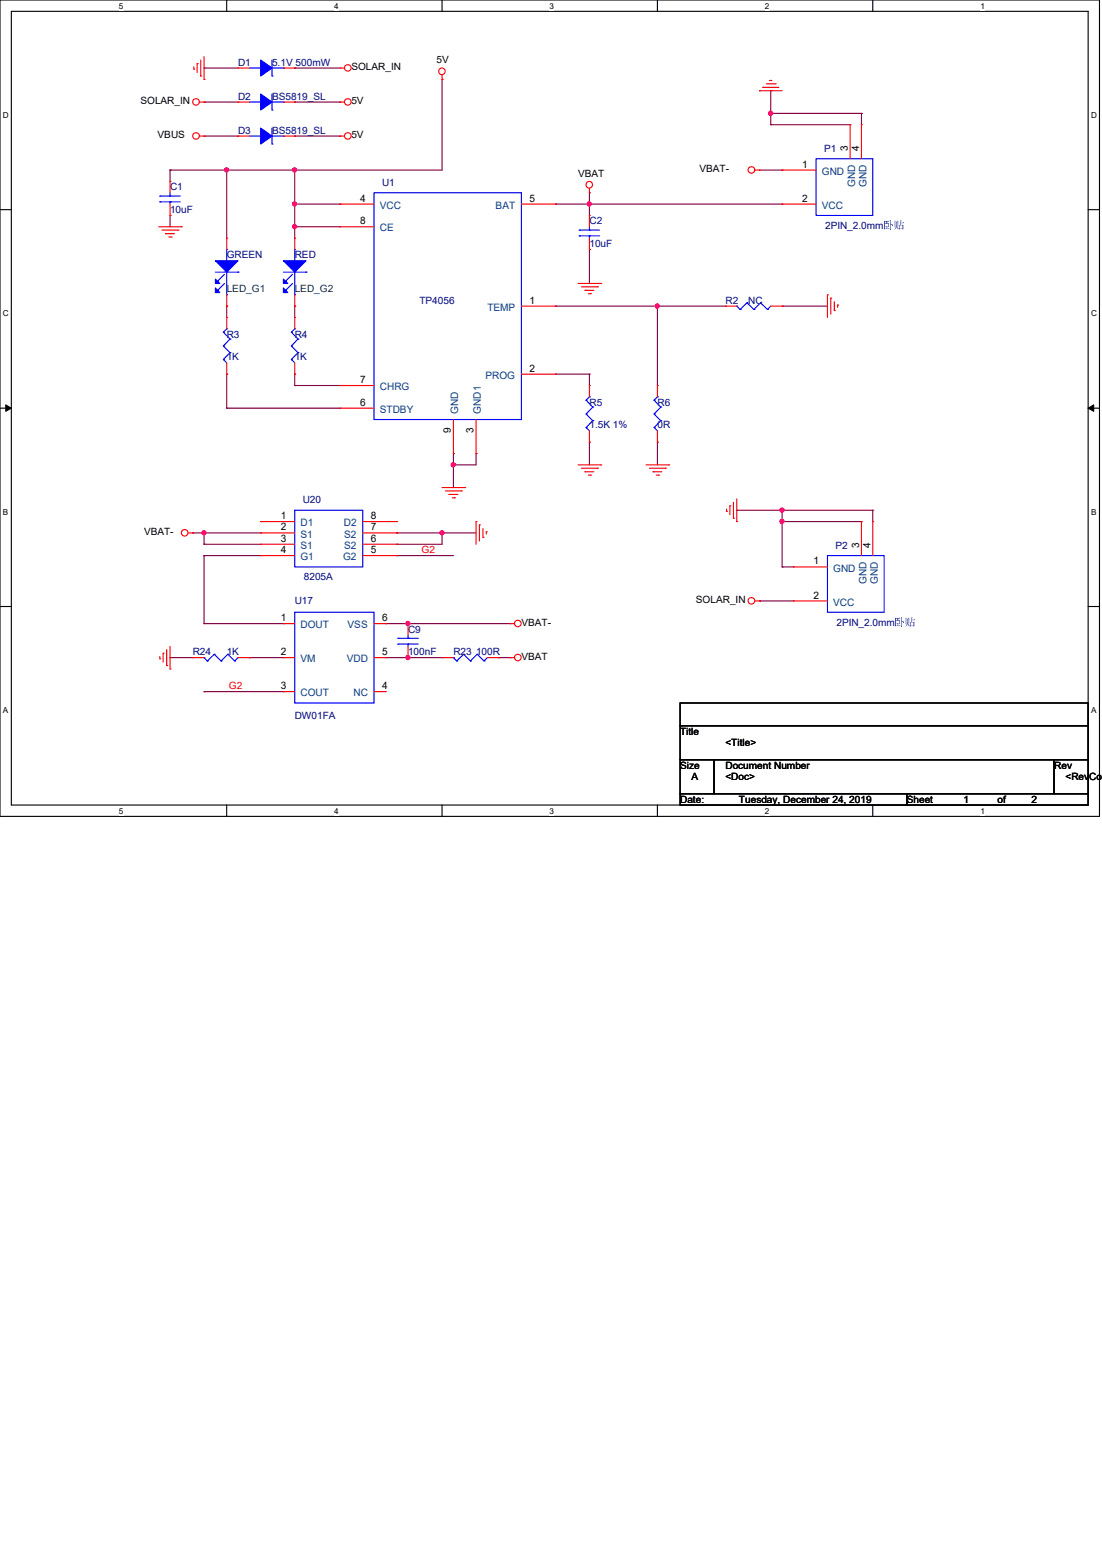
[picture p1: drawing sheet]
<svg xmlns="http://www.w3.org/2000/svg" width="210mm" height="297mm" viewBox="0 0 210 297" stroke-linecap="round" stroke-linejoin="round" font-family="sans-serif">
<path d="M0 0h209.4v155.4h-209.4zM2.2 2.2h205.1v151.1h-205.1z" fill="none" stroke="#000" stroke-width=".21"/>
<g fill="#fff">
<path d="M22.6 .3h.9v1.7h-.9z"/>
<path d="M22.6 153.5h.9v1.8h-.9z"/>
</g>
<path d="M43.2 0v2.2M43.2 153.3v2.1" fill="none" stroke="#000" stroke-width=".21"/>
<g fill="#fff">
<path d="M63.7 .3h.8v1.7h-.8z"/>
<path d="M63.7 153.5h.8v1.8h-.8z"/>
</g>
<path d="M84.2 0v2.2M84.2 153.3v2.1" fill="none" stroke="#000" stroke-width=".21"/>
<g fill="#fff">
<path d="M104.7 .3h.8v1.7h-.8z"/>
<path d="M104.7 153.5h.8v1.8h-.8z"/>
</g>
<path d="M125.2 0v2.2M125.2 153.3v2.1" fill="none" stroke="#000" stroke-width=".21"/>
<g fill="#fff">
<path d="M145.7 .3h.9v1.7h-.9z"/>
<path d="M145.7 153.5h.9v1.8h-.9z"/>
</g>
<path d="M166.2 0v2.2M166.2 153.3v2.1" fill="none" stroke="#000" stroke-width=".21"/>
<g fill="#fff">
<path d="M186.7 .3h.9v1.7h-.9z"/>
<path d="M186.7 153.5h.9v1.8h-.9z"/>
<path d="M.6 21h1.1v1.8h-1.1z"/>
<path d="M207.8 21h1.1v1.8h-1.1z"/>
<path d="M.6 58.8h1.1v1.7h-1.1z"/>
<path d="M207.8 58.8h1.1v1.7h-1.1z"/>
</g>
<path d="M0 39.9h2.2M207.3 39.9h2.1" fill="none" stroke="#000" stroke-width=".21"/>
<g fill="#fff">
<path d="M.6 96.6h1v1.7h-1z"/>
<path d="M207.8 96.6h1v1.7h-1z"/>
</g>
<path d="M0 77.7h2.2M207.3 77.7h2.1" fill="none" stroke="#000" stroke-width=".21"/>
<path d="M1.1 77.1l1.1 .6-1.1 .6zM207.3 77.7l1-.6v1.2z" fill="#000"/>
<path d="M1.1 77.1l1.1 .6-1.1 .6zM207.3 77.7l1-.6v1.2z" fill="none" stroke="#000" stroke-width=".19"/>
<g fill="#fff">
<path d="M.6 134.4h.9v1.7h-.9z"/>
<path d="M207.8 134.4h1v1.7h-1z"/>
</g>
<path d="M0 115.5h2.2M207.3 115.5h2.1" fill="none" stroke="#000" stroke-width=".21"/>
<g fill="none" stroke="#7f003f" stroke-width=".21">
<path d="M38.9 25.9h.1M38.9 25.9h6.4M56.1 25.9h.1M56.1 25.9h8.7M43.2 58.3h.1M43.2 58.3v2.2M56.1 58.3h.1M56.1 43.2h.1M56.1 43.2v2.1M56.1 58.3v2.2M43.2 77.7h.1M43.2 71.2h.1"/>
<path d="M43.2 77.7h21.6M43.2 71.2v6.5M56.1 71.2h.1M56.1 73.4h.1M56.1 71.2v2.2M56.1 73.4h8.7"/>
</g>
<circle cx="56.1" cy="43.2" r=".4" fill="#f0f"/>
<circle cx="56.1" cy="43.2" r=".4" fill="none" stroke="#f0f" stroke-width=".21"/>
<path d="M56.1 38.9h.1M56.1 38.9h8.7M56.1 43.2h.1M56.1 43.2h8.7" fill="none" stroke="#7f003f" stroke-width=".21"/>
<circle cx="56.1" cy="38.8" r=".4" fill="#f0f"/>
<circle cx="56.1" cy="38.8" r=".4" fill="none" stroke="#f0f" stroke-width=".21"/>
<path d="M32.4 32.4h.1M32.4 32.4v2.1M56.1 38.9h.1M56.1 32.4h.1M56.1 38.9v4.3M56.1 32.4h28.1M32.4 41h.1M32.4 41v2.2" fill="none" stroke="#7f003f" stroke-width=".21"/>
<circle cx="56.1" cy="32.4" r=".4" fill="#f0f"/>
<circle cx="56.1" cy="32.4" r=".4" fill="none" stroke="#f0f" stroke-width=".21"/>
<g fill="none" stroke="#7f003f" stroke-width=".21">
<path d="M84.2 15.1h.1M84.2 15.1v17.3M43.2 32.4h.1M43.2 32.4v12.9M56.1 32.4h.1M56.1 32.4v6.5M105.8 38.9h.1M105.8 38.9h6.5M112.3 38.9h.1M112.3 38.9v2.1M105.8 58.3h.1M105.8 58.3h19.4"/>
<path d="M112.3 47.5h.1M112.3 47.5v6.5M125.2 58.3h.1M125.2 58.3v15.1"/>
</g>
<circle cx="125.2" cy="58.3" r=".4" fill="#f0f"/>
<circle cx="125.2" cy="58.3" r=".4" fill="none" stroke="#f0f" stroke-width=".21"/>
<path d="M105.8 71.2h.1M105.8 71.2h6.5M112.3 71.2h.1M112.3 71.2v2.2M86.4 86.4h.1M86.4 88.5h.1M86.4 86.4v2.1M90.7 86.4h.1M90.7 86.4v2.1h-4.3" fill="none" stroke="#7f003f" stroke-width=".21"/>
<circle cx="86.3" cy="88.5" r=".4" fill="#f0f"/>
<circle cx="86.3" cy="88.5" r=".4" fill="none" stroke="#f0f" stroke-width=".21"/>
<g fill="none" stroke="#7f003f" stroke-width=".21">
<path d="M32.4 32.4h.1M32.4 32.4h23.7M43.2 32.4h.1M125.2 58.3h.1M125.2 58.3h13M149 58.3h.1M149 58.3h8.6M86.4 88.5h.1M86.4 88.5v4.3M112.3 84.2h.1M112.3 84.2v4.3M125.2 84.2h.1"/>
<path d="M125.2 84.2v4.3"/>
</g>
<circle cx="43.2" cy="32.4" r=".4" fill="#f0f"/>
<circle cx="43.2" cy="32.4" r=".4" fill="none" stroke="#f0f" stroke-width=".21"/>
<path d="M146.8 23.7h.1M146.8 21.6h.1M146.8 23.7h15.1M146.8 21.6v2.1M146.8 21.6h17.3M164.1 21.6h.1M164.1 21.6v2.1" fill="none" stroke="#7f003f" stroke-width=".21"/>
<circle cx="146.8" cy="21.6" r=".4" fill="#f0f"/>
<circle cx="146.8" cy="21.6" r=".4" fill="none" stroke="#f0f" stroke-width=".21"/>
<path d="M146.8 17.3h.1M146.8 17.3v4.3M112.3 38.9h.1M112.3 38.9h36.7" fill="none" stroke="#7f003f" stroke-width=".21"/>
<circle cx="112.2" cy="38.8" r=".4" fill="#f0f"/>
<circle cx="112.2" cy="38.8" r=".4" fill="none" stroke="#f0f" stroke-width=".21"/>
<path d="M38.9 19.4h.1M38.9 13h.1M38.9 19.4h6.4M38.9 13h6.4M56.1 19.4h.1M56.1 13h.1M56.1 19.4h8.7M56.1 13h8.7M112.3 36.7h.1M112.3 36.7v2.2M84.2 101.5h.1M84.2 101.5h6.5" fill="none" stroke="#7f003f" stroke-width=".21"/>
<circle cx="84.2" cy="101.4" r=".4" fill="#f0f"/>
<circle cx="84.2" cy="101.4" r=".4" fill="none" stroke="#f0f" stroke-width=".21"/>
<path d="M144.7 32.4h4.3M149 32.4h.1M38.9 101.5h.1M38.9 101.5h10.8M75.6 103.6h.1M75.6 101.5h.1M75.6 101.5h8.6M84.2 101.5h.1M84.2 101.5v2.1h-8.6" fill="none" stroke="#7f003f" stroke-width=".21"/>
<circle cx="38.8" cy="101.4" r=".4" fill="#f0f"/>
<circle cx="38.8" cy="101.4" r=".4" fill="none" stroke="#f0f" stroke-width=".21"/>
<g fill="none" stroke="#7f003f" stroke-width=".21">
<path d="M36.7 101.5h.1M36.7 101.5h2.2M38.9 103.6h.1M38.9 101.5h.1M38.9 105.8h.1M38.9 118.7h.1M38.9 103.6h10.8M38.9 101.5v2.1M38.9 105.8v12.9M38.9 105.8h10.8M38.9 118.7h15.1M32.4 125.2h.1"/>
<path d="M32.4 125.2h4.3M47.5 125.2h.1M47.5 125.2h6.5M77.7 125.2h.1M77.7 125.2h6.5M95 125.2h.1M95 125.2h2.2"/>
</g>
<circle cx="77.7" cy="125.2" r=".4" fill="#f0f"/>
<circle cx="77.7" cy="125.2" r=".4" fill="none" stroke="#f0f" stroke-width=".21"/>
<path d="M75.6 105.8h.1M75.6 105.8h10.8M77.7 118.7h.1M77.7 118.7h19.5M38.9 131.7h.1M38.9 131.7h15.1" fill="none" stroke="#7f003f" stroke-width=".21"/>
<circle cx="77.7" cy="118.7" r=".4" fill="#f0f"/>
<circle cx="77.7" cy="118.7" r=".4" fill="none" stroke="#f0f" stroke-width=".21"/>
<path d="M140.3 97.2h.1M140.3 97.2h25.9M149 99.3h.1M149 97.2h.1M149 99.3h15.1M149 97.2v2.1M166.2 97.2h.1M166.2 97.2v2.1M73.4 118.7h.1M73.4 118.7h4.3M73.4 125.2h.1M73.4 125.2h4.3" fill="none" stroke="#7f003f" stroke-width=".21"/>
<circle cx="148.9" cy="97.1" r=".4" fill="#f0f"/>
<circle cx="148.9" cy="97.1" r=".4" fill="none" stroke="#f0f" stroke-width=".21"/>
<path d="M149 99.3h.1M149 99.3v8.6M149 107.9h.1M149 107.9h2.1" fill="none" stroke="#7f003f" stroke-width=".21"/>
<circle cx="148.9" cy="99.3" r=".4" fill="#f0f"/>
<circle cx="148.9" cy="99.3" r=".4" fill="none" stroke="#f0f" stroke-width=".21"/>
<path d="M144.7 114.4h.1M144.7 114.4h6.4" fill="none" stroke="#7f003f" stroke-width=".21"/>
<g fill="none" stroke="#f00" stroke-width=".21">
<path d="M36.9 13.2h.1M36.9 12.7v.5M37.5 12.1h.1M37.5 12.1v1.7M38 19.4h.9M38.2 14.5h.1M38.2 11.4v3.1M38.9 19.4h.1M38.9 15.1h.1M38.9 10.8v4.3M64.8 19.4h.1M64.8 13h.1"/>
<path d="M64.8 19.4h.8M64.8 13h.8M84.2 15.1h.1M84.2 14.3v.8M144.7 17.3h.1M144.7 17.3h4.3M145.3 16.6h.1M145.3 16.6h3M146 16h1.7M146.6 15.3h.1M146.6 15.3h.4M147.7 16h.1"/>
<path d="M38 25.9h.9M38.9 25.9h.1M64.8 25.9h.1M64.8 25.9h.8M112.3 36.7h.1M112.3 35.9v.8M143.8 32.4h.9M144.7 32.4h.1M30.2 43.2h4.3M30.9 43.8h3M31.5 44.5h.1M31.5 44.5h1.7"/>
<path d="M32.2 45.1h.4M32.6 45.1h.1M33.9 43.8h.1M34.5 43.2h.1M110.1 54h4.3M110.7 54.6h3.1M111.4 55.3h.1M111.4 55.3h1.7M112.1 55.9h.4M112.5 55.9h.1M113.8 54.6h.1M114.4 54h.1"/>
<path d="M157.6 56.1h.1M157.6 56.1v4.4M158.2 56.8h.1M158.2 56.8v3M158.9 59.1h.1M158.9 57.4v1.7M159.6 58.1h.1M159.6 58.1v.4M49.7 99.3h.1M49.7 99.3h6.4M69.1 99.3h6.5M75.6 99.3h.1"/>
<path d="M84.2 92.8h4.3M84.8 93.5h3.1M85.5 94.1h.1M85.5 94.1h1.7M86.1 94.8h.5M86.6 94.8h.1M87.9 93.5h.1M88.5 92.8h.1M90.7 99.3h.1M90.7 99.3v4.3M91.3 99.9h.1M91.3 99.9v3.1"/>
<path d="M110.1 88.5h4.3M110.7 89.2h3.1M111.4 89.8h.1M111.4 89.8h1.7M112.1 90.5h.4M112.5 90.5h.1M113.8 89.2h.1M114.4 88.5h.1M123.1 88.5h4.3M123.7 89.2h3M124.4 89.8h.1M124.4 89.8h1.7"/>
<path d="M125 90.5h.4M125.4 90.5h.1M126.7 89.2h.1M127.4 88.5h.1M138.4 97.4h.1M138.4 96.9v.5M139 96.3h.1M139 96.3v1.7M139.7 98.7h.1M139.7 95.6v3.1M140.3 99.3h.1M140.3 95v4.3"/>
<path d="M35.9 101.5h.8M36.7 101.5h.1M49.7 101.5h.1M49.7 103.6h.1M49.7 105.8h.1M49.7 101.5h6.4M49.7 103.6h6.4M49.7 105.8h6.4M69.1 101.5h6.5M69.1 103.6h6.5M69.1 105.8h6.5M75.6 105.8h.1"/>
<path d="M75.6 103.6h.1M75.6 101.5h.1M92 102.3h.1M92 100.6v1.7M92.6 101.3h.1M92.6 101.3v.4M97.2 118.7h.1M97.2 118.7h.8M143.8 114.4h.9M144.7 114.4h.1M30.4 125.4h.1M30.4 125v.4"/>
<path d="M31.1 124.4h.1M31.1 124.4v1.7M31.7 126.7h.1M31.7 123.7v3M32.4 127.4h.1M32.4 123.1v4.3M36.7 125.2h.1M36.7 125.2h2.2M45.3 125.2h2.2M47.5 125.2h.1M97.2 125.2h.1M97.2 125.2h.8"/>
<circle cx="37.3" cy="19.4" r=".63"/>
<circle cx="66.3" cy="19.4" r=".63"/>
<circle cx="66.3" cy="12.9" r=".63"/>
<circle cx="84.2" cy="13.6" r=".63"/>
<circle cx="37.3" cy="25.9" r=".63"/>
<circle cx="66.3" cy="25.9" r=".63"/>
<circle cx="112.2" cy="35.2" r=".63"/>
<circle cx="143.1" cy="32.4" r=".63"/>
<circle cx="35.2" cy="101.5" r=".63"/>
<circle cx="98.6" cy="118.7" r=".63"/>
<circle cx="143.1" cy="114.4" r=".63"/>
<circle cx="98.6" cy="125.2" r=".63"/>
</g>
<path d="M129.5 133.9h77.8v4.3h-77.8zM129.5 138.2h77.8v6.5h-77.8zM129.5 144.7h6.5v6.4h-6.5zM129.5 151.1h43.2v2.2h-43.2zM136 144.7h64.8v6.4h-64.8zM172.7 151.1h34.6v2.2h-34.6zM200.8 144.7h6.5v6.4h-6.5z" fill="none" stroke="#000" stroke-width=".21"/>
<g fill="none" stroke="#00f" stroke-width=".21">
<path d="M56.1 97.2h13v10.7h-13zM38.9 125.2h.1M38.9 125.2l.6 .7M39.5 125.9h.1M40.8 124.6h.1M40.8 124.6l1.3 1.3M40.8 124.6l-1.3 1.3M42.1 125.9h.1M43.4 124.6h.1M43.4 124.6l1.3 1.3M43.4 124.6l-1.3 1.3M44.7 125.9h.1"/>
<path d="M45.3 125.2l-.6 .7"/>
</g>
<path d="M54 49.7h4.3l-2.2 2.1z" fill="#00f"/>
<path d="M54 49.7h4.3l-2.2 2.1z" fill="none" stroke="#00f" stroke-width=".21"/>
<path d="M54 53.1l.8 .9h-.8z" fill="#00f"/>
<path d="M54 53.1l.8 .9h-.8z" fill="none" stroke="#00f" stroke-width=".21"/>
<path d="M54 54.8l.8 .9h-.8z" fill="#00f"/>
<g fill="none" stroke="#00f" stroke-width=".21">
<path d="M30.4 37.3h.1M30.4 38.4h.1M30.4 37.3h3.9M30.4 38.4h3.9M32.4 38.4h.1M32.4 37.3h.1M32.4 36.7v.6M32.4 38.4v.5M47.5 25.9h2.2M49.7 25.9h.1M51.8 27.4h.1M51.8 24.4v3"/>
<path d="M51.8 25.9h2.2M54 25.9h.1M54 54.8l.8 .9h-.8zM54 51.8h4.3M54.4 53.6h.1M54.4 55.3h.1M55.7 52.2l-1.3 1.4M55.7 54l-1.3 1.3M56.1 47.5h.1M56.1 56.1h.1M56.1 47.5v2.2M56.1 51.8v4.3"/>
<path d="M58.3 51.8h.1M56.1 116.6h15.1v17.3h-15.1zM157.6 105.8h10.8v10.8h-10.8z"/>
</g>
<g fill="none" stroke="#f00" stroke-width=".21">
<path d="M32.4 34.5h.1M32.4 34.5v2.2M32.4 38.9v2.1M32.4 41h.1M56.1 45.3h.1M56.1 58.3h.1M56.1 45.3v2.2M56.1 56.1v2.2M164.1 99.3h.1M164.1 99.3v6.5M166.2 99.3h.1M166.2 99.3v6.5"/>
<path d="M54 118.7h.1M54 118.7h2.1M71.2 118.7h2.2M73.4 118.7h.1M151.1 107.9h.1M151.1 114.4h.1M151.1 107.9h6.5M151.1 114.4h6.5M54 125.2h.1M54 131.7h.1M54 125.2h2.1M54 131.7h2.1"/>
<path d="M71.2 125.2h2.2M71.2 131.7h2.2M73.4 125.2h.1M73.4 131.7h.1"/>
</g>
<path d="M49.7 24.4l2.1 1.5-2.1 1.5z" fill-rule="evenodd" fill="#00f"/>
<g fill="none" stroke="#00f" stroke-width=".21">
<path d="M49.7 24.4l2.1 1.5-2.1 1.5zM155.4 30.2h10.8v10.8h-10.8zM110.3 43.8h.1M110.3 44.9h.1M110.3 43.8h3.9M110.3 44.9h3.9M112.3 44.9h.1M112.3 43.8h.1M112.3 43.2v.6M112.3 44.9v.4M111.6 78.8h.1M111.6 76.2h.1"/>
<path d="M111.6 78.8l1.3 1.3M111.6 76.2l1.3 1.3M112.3 75.6h.1M112.3 75.6l-.7 .6M112.9 77.5h.1M112.9 77.5l-1.3 1.3M111.6 81.4h.1M111.6 81.4l.7 .6M112.9 80.1h.1M112.9 80.1l-1.3 1.3M86.4 125.2h.1M86.4 125.2l.6 .7"/>
<path d="M87 125.9h.1M88.3 124.6h.1M88.3 124.6l1.3 1.3M88.3 124.6l-1.3 1.3M89.6 125.9h.1M90.9 124.6h.1M90.9 124.6l1.3 1.3M90.9 124.6l-1.3 1.3M92.2 125.9h.1M92.8 125.2l-.6 .7"/>
</g>
<g fill="none" stroke="#f00" stroke-width=".21">
<path d="M45.3 25.9h.1M45.3 25.9h2.2M54 25.9h2.1M56.1 25.9h.1M149 32.4h.1M149 38.9h.1M149 32.4h6.4M149 38.9h6.4M161.9 23.7h.1M161.9 23.7v6.5M164.1 23.7h.1M164.1 23.7v6.5"/>
<path d="M112.3 47.5h.1M112.3 41h.1M112.3 41v2.2M112.3 45.3v2.2M112.3 73.4h.1M112.3 73.4v2.2M112.3 84.2h.1M112.3 82v2.2M84.2 125.2h.1M84.2 125.2h2.2M92.8 125.2h2.2M95 125.2h.1"/>
</g>
<path d="M41 49.7h4.3l-2.1 2.1z" fill="#00f"/>
<path d="M41 49.7h4.3l-2.1 2.1z" fill="none" stroke="#00f" stroke-width=".21"/>
<path d="M41 53.1l.9 .9h-.9z" fill="#00f"/>
<path d="M41 53.1l.9 .9h-.9z" fill="none" stroke="#00f" stroke-width=".21"/>
<path d="M41 54.8l.9 .9h-.9z" fill="#00f"/>
<g fill="none" stroke="#00f" stroke-width=".21">
<path d="M47.5 13h2.2M49.7 13h.1M51.8 14.5h.1M51.8 11.4v3.1M51.8 13h2.2M54 13h.1M41 54.8l.9 .9h-.9zM41 51.8h4.3M41.4 53.6h.1M41.4 55.3h.1M42.8 52.2l-1.4 1.4M42.8 54l-1.4 1.3"/>
<path d="M43.2 47.5h.1M43.2 56.1h.1M43.2 47.5v2.2M43.2 51.8v4.3M45.3 51.8h.1"/>
</g>
<path d="M43.2 45.3h.1M43.2 58.3h.1M43.2 45.3v2.2M43.2 56.1v2.2" fill="none" stroke="#f00" stroke-width=".21"/>
<path d="M49.7 11.4l2.1 1.6-2.1 1.5z" fill-rule="evenodd" fill="#00f"/>
<g fill="none" stroke="#00f" stroke-width=".21">
<path d="M47.5 19.4h2.2M49.7 11.4l2.1 1.6-2.1 1.5zM49.7 19.4h.1M51.8 17.9v3.1M51.8 19.4h2.2M54 19.4h.1M51.8 21h.1M124.6 78.8h.1M124.6 76.2h.1M124.6 78.8l1.3 1.3M124.6 76.2l1.3 1.3M125.2 75.6h.1"/>
<path d="M125.2 75.6l-.6 .6M125.9 77.5h.1M125.9 77.5l-1.3 1.3M124.6 81.4h.1M124.6 81.4l.6 .6M125.9 80.1h.1M125.9 80.1l-1.3 1.3"/>
</g>
<path d="M45.3 13h.1M45.3 13h2.2M54 13h2.1M56.1 13h.1M125.2 73.4h.1M125.2 73.4v2.2M125.2 84.2h.1M125.2 82v2.2" fill="none" stroke="#f00" stroke-width=".21"/>
<path d="M49.7 17.9l2.1 1.5-2.1 1.6z" fill-rule="evenodd" fill="#00f"/>
<g fill="none" stroke="#00f" stroke-width=".21">
<path d="M49.7 17.9l2.1 1.5-2.1 1.6zM71.2 36.7h28.1v43.2h-28.1zM140.3 58.3h.1M140.3 58.3l.7 .6M141 58.9h.1M142.3 57.7h.1M142.3 57.7l1.3 1.2M142.3 57.7l-1.3 1.2M143.6 58.9h.1M144.9 57.7h.1M144.9 57.7l1.3 1.2M144.9 57.7l-1.3 1.2"/>
<path d="M146.2 58.9h.1M146.8 58.3l-.6 .6M42.5 68.5h.1M42.5 65.9h.1M42.5 63.2h.1M42.5 68.5l.7 .6M42.5 65.9l1.3 1.2M42.5 63.2l1.3 1.4M43.2 62.6h.1M43.2 62.6l-.7 .6M43.8 67.1h.1M43.8 64.6h.1"/>
<path d="M43.8 67.1l-1.3 1.4M43.8 64.6l-1.3 1.3M55.5 68.5h.1M55.5 65.9h.1M55.5 63.2h.1M55.5 68.5l.6 .6M55.5 65.9l1.3 1.2M55.5 63.2l1.3 1.4M56.1 62.6h.1M56.1 62.6l-.6 .6M56.8 67.1h.1M56.8 64.6h.1"/>
<path d="M56.8 67.1l-1.3 1.4M56.8 64.6l-1.3 1.3M75.8 121.5h.1M75.8 122.6h.1M75.8 121.5h3.9M75.8 122.6h3.9M77.7 122.6h.1M77.7 121.5h.1M77.7 120.9v.6M77.7 122.6v.5"/>
</g>
<g fill="none" stroke="#f00" stroke-width=".21">
<path d="M45.3 19.4h.1M45.3 19.4h2.2M54 19.4h2.1M56.1 19.4h.1M64.8 38.9h.1M64.8 38.9h6.4M99.3 38.9h6.5M105.8 38.9h.1M64.8 43.2h.1M64.8 43.2h6.4M99.3 58.3h6.5M105.8 58.3h.1"/>
<path d="M138.2 58.3h.1M138.2 58.3h2.1M146.8 58.3h2.2M149 58.3h.1M43.2 71.2h.1M43.2 60.5h.1M43.2 60.5v2.1M43.2 69.1v2.1M56.1 71.2h.1M56.1 60.5h.1M56.1 60.5v2.1M56.1 69.1v2.1"/>
<path d="M64.8 73.4h.1M64.8 77.7h.1M64.8 73.4h6.4M64.8 77.7h6.4M86.4 79.9v6.5M90.7 79.9v6.5M99.3 71.2h6.5M105.8 71.2h.1M86.4 86.4h.1M90.7 86.4h.1M77.7 118.7h.1M77.7 118.7v2.2"/>
<path d="M77.7 125.2h.1M77.7 123.1v2.1"/>
</g>
<circle cx="56.1" cy="43.2" r=".4" fill="#f0f"/>
<circle cx="56.1" cy="43.2" r=".4" fill="none" stroke="#f0f" stroke-width=".21"/>
<circle cx="56.1" cy="38.8" r=".4" fill="#f0f"/>
<circle cx="56.1" cy="38.8" r=".4" fill="none" stroke="#f0f" stroke-width=".21"/>
<circle cx="56.1" cy="32.4" r=".4" fill="#f0f"/>
<circle cx="56.1" cy="32.4" r=".4" fill="none" stroke="#f0f" stroke-width=".21"/>
<circle cx="125.2" cy="58.3" r=".4" fill="#f0f"/>
<circle cx="125.2" cy="58.3" r=".4" fill="none" stroke="#f0f" stroke-width=".21"/>
<circle cx="86.3" cy="88.5" r=".4" fill="#f0f"/>
<circle cx="86.3" cy="88.5" r=".4" fill="none" stroke="#f0f" stroke-width=".21"/>
<circle cx="43.2" cy="32.4" r=".4" fill="#f0f"/>
<circle cx="43.2" cy="32.4" r=".4" fill="none" stroke="#f0f" stroke-width=".21"/>
<circle cx="146.8" cy="21.6" r=".4" fill="#f0f"/>
<circle cx="146.8" cy="21.6" r=".4" fill="none" stroke="#f0f" stroke-width=".21"/>
<circle cx="112.2" cy="38.8" r=".4" fill="#f0f"/>
<circle cx="112.2" cy="38.8" r=".4" fill="none" stroke="#f0f" stroke-width=".21"/>
<circle cx="84.2" cy="101.4" r=".4" fill="#f0f"/>
<circle cx="84.2" cy="101.4" r=".4" fill="none" stroke="#f0f" stroke-width=".21"/>
<circle cx="38.8" cy="101.4" r=".4" fill="#f0f"/>
<circle cx="38.8" cy="101.4" r=".4" fill="none" stroke="#f0f" stroke-width=".21"/>
<circle cx="77.7" cy="125.2" r=".4" fill="#f0f"/>
<circle cx="77.7" cy="125.2" r=".4" fill="none" stroke="#f0f" stroke-width=".21"/>
<circle cx="77.7" cy="118.7" r=".4" fill="#f0f"/>
<circle cx="77.7" cy="118.7" r=".4" fill="none" stroke="#f0f" stroke-width=".21"/>
<circle cx="148.9" cy="97.1" r=".4" fill="#f0f"/>
<circle cx="148.9" cy="97.1" r=".4" fill="none" stroke="#f0f" stroke-width=".21"/>
<circle cx="148.9" cy="99.3" r=".4" fill="#f0f"/>
<circle cx="148.9" cy="99.3" r=".4" fill="none" stroke="#f0f" stroke-width=".21"/>
<g font-size="1.9" fill="#00007f">
<text x="45.3" y="12.5">D1</text>
<text x="51.8" y="12.5">5.1V 500mW</text>
<text x="45.3" y="19">D2</text>
<text x="51.8" y="19">BS5819_SL</text>
<text x="45.3" y="25.4">D3</text>
<text x="51.8" y="25.4">BS5819_SL</text>
<text x="157" y="28.9">P1</text>
<text x="72.8" y="35.4">U1</text>
<text x="32.4" y="36.2">C1</text>
<text x="32.4" y="40.6">10uF</text>
<text x="112.3" y="42.7">C2</text>
<text x="112.3" y="47">10uF</text>
<text x="157.2" y="43.6">2PIN_2.0mm卧卧</text>
<text x="43.2" y="49.2">GREEN</text>
<text x="56.1" y="49.2">RED</text>
<text x="79.9" y="57.8">TP4056</text>
<text x="138.2" y="57.8">R2</text>
<text x="142.5" y="57.8">NC</text>
<text x="43.2" y="64.3">R3</text>
<text x="56.1" y="64.3">R4</text>
<text x="43.2" y="68.6">1K</text>
<text x="56.1" y="68.6">1K</text>
<text x="112.3" y="77.3">R5</text>
<text x="125.2" y="77.3">R6</text>
<text x="112.3" y="81.6">1.5K 1%</text>
<text x="125.2" y="81.6">0R</text>
<text x="57.7" y="95.8">U20</text>
<text x="159.1" y="104.5">P2</text>
<text x="57.9" y="110.5">8205A</text>
<text x="56.1" y="115.1">U17</text>
<text x="159.3" y="119.1">2PIN_2.0mm卧卧</text>
<text x="36.7" y="124.8">R24</text>
<text x="43.2" y="124.8">1K</text>
<text x="77.7" y="120.4">C9</text>
<text x="77.7" y="124.8">100nF</text>
<text x="86.4" y="124.8">R23 100R</text>
<text x="56.1" y="136.9">DW01FA</text>
</g>
<g font-size="1.9">
<text x="66.9" y="13.3">SOLAR_IN</text>
<text x="83.1" y="12.1">5V</text>
<text x="26.8" y="19.8">SOLAR_IN</text>
<text x="66.9" y="19.8">5V</text>
<text x="30" y="26.3">VBUS</text>
<text x="66.9" y="26.3">5V</text>
<text x="161.5" y="28.7" transform="rotate(-90 161.5 28.7)">3</text>
<text x="163.6" y="28.7" transform="rotate(-90 163.6 28.7)">4</text>
<text x="110.1" y="33.7">VBAT</text>
<text x="133.2" y="32.8">VBAT-</text>
<text x="152.8" y="31.9">1</text>
<text x="68.6" y="38.4">4</text>
<text x="100.8" y="38.4">5</text>
<text x="152.8" y="38.4">2</text>
<text x="68.6" y="42.7">8</text>
<text x="100.8" y="57.8">1</text>
<text x="100.8" y="70.8">2</text>
<text x="68.6" y="72.9">7</text>
<text x="68.6" y="77.3">6</text>
<text x="85.9" y="82.5" transform="rotate(-90 85.9 82.5)">9</text>
<text x="90.2" y="82.5" transform="rotate(-90 90.2 82.5)">3</text>
<text x="27.4" y="101.9">VBAT-</text>
<text x="53.5" y="98.8">1</text>
<text x="53.5" y="101">2</text>
<text x="70.6" y="101">7</text>
<text x="70.6" y="98.8">8</text>
<text x="53.5" y="103.2">3</text>
<text x="53.5" y="105.3">4</text>
<text x="70.6" y="105.3">5</text>
<text x="70.6" y="103.2">6</text>
<text x="155" y="107.5">1</text>
<text x="163.6" y="104.3" transform="rotate(-90 163.6 104.3)">3</text>
<text x="165.8" y="104.3" transform="rotate(-90 165.8 104.3)">4</text>
<text x="155" y="114">2</text>
<text x="53.5" y="118.3">1</text>
<text x="72.8" y="118.3">6</text>
<text x="99.3" y="119.1">VBAT-</text>
<text x="132.5" y="114.8">SOLAR_IN</text>
<text x="53.5" y="124.8">2</text>
<text x="72.8" y="124.8">5</text>
<text x="99.3" y="125.6">VBAT</text>
<text x="53.5" y="131.2">3</text>
<text x="72.8" y="131.2">4</text>
<text x="129.5" y="139.9">Title</text>
<text x="138.2" y="142">&lt;Title&gt;</text>
<text x="129.5" y="146.3">Size</text>
<text x="131.7" y="148.5">A</text>
<text x="138.2" y="146.3">Document Number</text>
<text x="138.2" y="148.5">&lt;Doc&gt;</text>
<text x="200.8" y="146.3">Rev</text>
<text x="202.9" y="148.5">&lt;RevCod</text>
<text x="129.5" y="152.8">Date:</text>
<text x="140.8" y="152.8">Tuesday, December 24, 2019</text>
<text x="172.7" y="152.8">Sheet</text>
<text x="183.5" y="152.8">1</text>
<text x="190" y="152.8">of</text>
<text x="196.5" y="152.8">2</text>
</g>
<g font-size="1.9" fill="#003f7f">
<text x="156.5" y="33.3">GND</text>
<text x="162.9" y="35.6" transform="rotate(-90 162.9 35.6)">GND</text>
<text x="165" y="35.6" transform="rotate(-90 165 35.6)">GND</text>
<text x="72.3" y="39.8">VCC</text>
<text x="94.4" y="39.8">BAT</text>
<text x="156.5" y="39.8">VCC</text>
<text x="72.3" y="44.1">CE</text>
<text x="92.8" y="59.2">TEMP</text>
<text x="72.3" y="74.3">CHRG</text>
<text x="92.5" y="72.1">PROG</text>
<text x="72.3" y="78.6">STDBY</text>
<text x="87.3" y="78.8" transform="rotate(-90 87.3 78.8)">GND</text>
<text x="91.6" y="78.8" transform="rotate(-90 91.6 78.8)">GND1</text>
<text x="57.2" y="100.2">D1</text>
<text x="65.5" y="100.2">D2</text>
<text x="57.2" y="102.4">S1</text>
<text x="57.2" y="104.5">S1</text>
<text x="57.2" y="106.7">G1</text>
<text x="65.4" y="106.7">G2</text>
<text x="65.6" y="104.5">S2</text>
<text x="65.6" y="102.4">S2</text>
<text x="158.7" y="108.8">GND</text>
<text x="165" y="111.2" transform="rotate(-90 165 111.2)">GND</text>
<text x="167.2" y="111.2" transform="rotate(-90 167.2 111.2)">GND</text>
<text x="57.2" y="119.6">DOUT</text>
<text x="66.2" y="119.6">VSS</text>
<text x="158.7" y="115.3">VCC</text>
<text x="57.2" y="126.1">VM</text>
<text x="66" y="126.1">VDD</text>
<text x="57.2" y="132.6">COUT</text>
<text x="67.4" y="132.6">NC</text>
</g>
<g font-size="1.9" fill="#003f3f">
<text x="43.2" y="55.7">LED_G1</text>
<text x="56.1" y="55.7">LED_G2</text>
</g>
<g font-size="1.9" fill="#f00">
<text x="80.3" y="105.4">G2</text>
<text x="43.6" y="131.3">G2</text>
</g>
<g font-size="1.6">
<text x="22.6" y="1.7">5</text>
<text x="63.7" y="1.7">4</text>
<text x="104.7" y="1.7">3</text>
<text x="145.7" y="1.7">2</text>
<text x="186.7" y="1.7">1</text>
<text x=".6" y="22.4">D</text>
<text x="207.8" y="22.4">D</text>
<text x=".6" y="60.2">C</text>
<text x="207.8" y="60.2">C</text>
<text x=".6" y="98">B</text>
<text x="207.8" y="98">B</text>
<text x=".6" y="135.8">A</text>
<text x="207.8" y="135.8">A</text>
<text x="22.6" y="154.9">5</text>
<text x="63.7" y="154.9">4</text>
<text x="104.7" y="154.9">3</text>
<text x="145.7" y="154.9">2</text>
<text x="186.7" y="154.9">1</text>
</g>
</svg>
